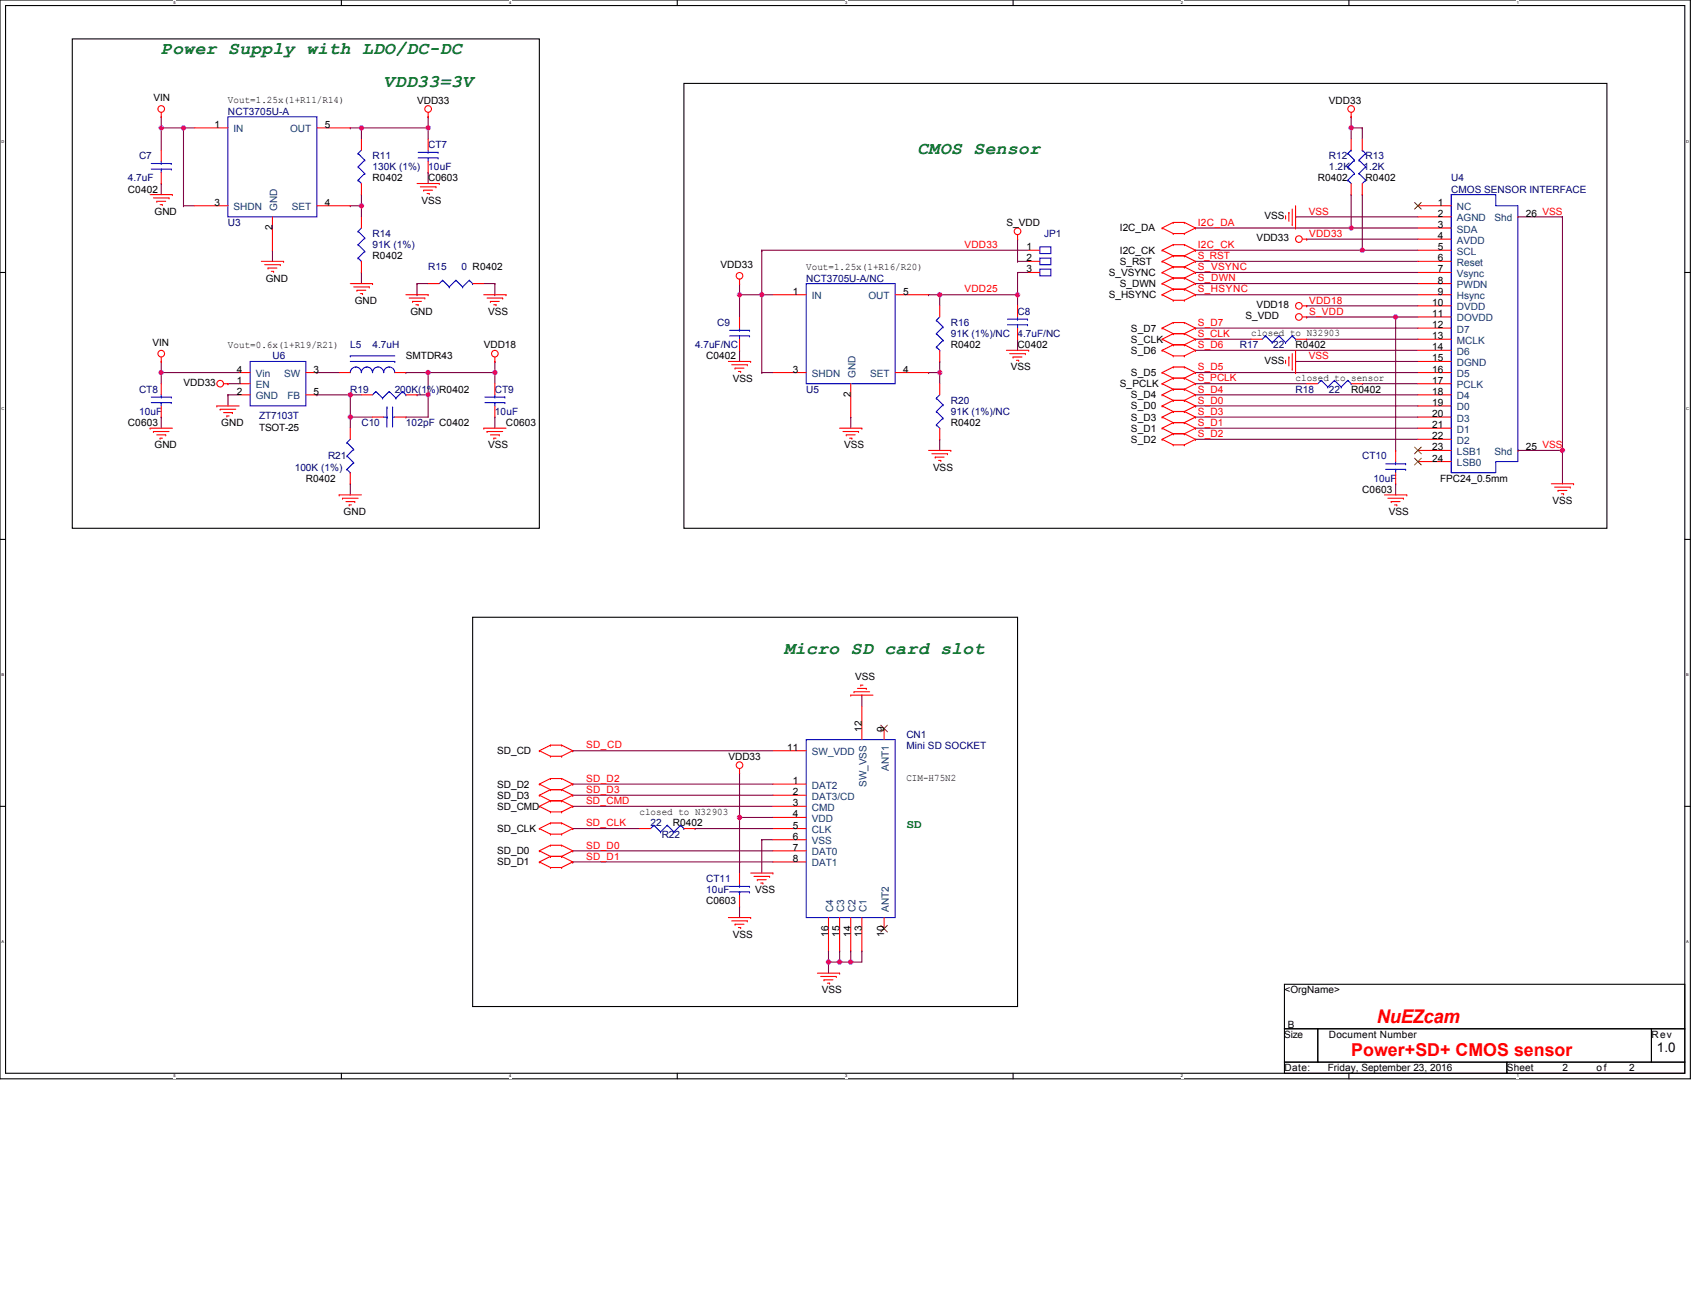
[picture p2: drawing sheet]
<svg xmlns="http://www.w3.org/2000/svg" width="279mm" height="216mm" viewBox="0 0 279 216" stroke-linecap="round" stroke-linejoin="round" font-family="sans-serif">
<path d="M0 0h278v177.4h-278zM.9 .9h276.2v175.6h-276.2z" fill="none" stroke="#000" stroke-width=".18"/>
<g fill="#fff">
<path d="M28.5 .1h.4v.7h-.4z"/>
<path d="M28.5 176.6h.4v.7h-.4z"/>
</g>
<path d="M56.1 0v.9M56.1 176.5v.9" fill="none" stroke="#000" stroke-width=".18"/>
<g fill="#fff">
<path d="M83.8 .1h.3v.7h-.3z"/>
<path d="M83.8 176.6h.3v.7h-.3z"/>
</g>
<path d="M111.4 0v.9M111.4 176.5v.9" fill="none" stroke="#000" stroke-width=".18"/>
<g fill="#fff">
<path d="M139 .1h.3v.7h-.3z"/>
<path d="M139 176.6h.3v.7h-.3z"/>
</g>
<path d="M166.6 0v.9M166.6 176.5v.9" fill="none" stroke="#000" stroke-width=".18"/>
<g fill="#fff">
<path d="M194.2 .1h.4v.7h-.4z"/>
<path d="M194.2 176.6h.4v.7h-.4z"/>
</g>
<path d="M221.8 0v.9M221.8 176.5v.9" fill="none" stroke="#000" stroke-width=".18"/>
<g fill="#fff">
<path d="M249.4 .1h.4v.7h-.4z"/>
<path d="M249.4 176.6h.4v.7h-.4z"/>
<path d="M.2 22.9h.5v.7h-.5z"/>
<path d="M277.3 22.9h.5v.7h-.5z"/>
<path d="M.2 66.8h.5v.7h-.5z"/>
<path d="M277.3 66.8h.5v.7h-.5z"/>
</g>
<path d="M0 44.8h.9M277.1 44.8h.9" fill="none" stroke="#000" stroke-width=".18"/>
<g fill="#fff">
<path d="M.2 110.6h.5v.8h-.5z"/>
<path d="M277.3 110.6h.4v.8h-.4z"/>
</g>
<path d="M0 88.7h.9M277.1 88.7h.9" fill="none" stroke="#000" stroke-width=".18"/>
<g fill="#fff">
<path d="M.2 154.5h.5v.8h-.5z"/>
<path d="M277.3 154.5h.4v.8h-.4z"/>
</g>
<path d="M11.9 6.4h76.8v80.5h-76.8zM112.5 13.7h151.8v73.2h-151.8zM77.7 101.5h89.6v64h-89.6zM0 132.6h.9M277.1 132.6h.9M211.2 161.8h65.9v7.4h-65.9zM211.2 169.2h5.5v5.5h-5.5zM211.2 174.7h36.6v1.8h-36.6zM216.7 169.2h54.9v5.5h-54.9zM247.8 174.7h29.3v1.8h-29.3zM271.6 169.2h5.5v5.5h-5.5z" fill="none" stroke="#000" stroke-width=".18"/>
<g fill="none" stroke="#800040" stroke-width=".18">
<path d="M26.5 19.2h.1M26.5 19.2v5.5M70.4 19.2h.1M70.4 19.2v3.7M222.2 19.2h.1M222.2 19.2v3.7M26.5 30.2h.1M26.5 21h.1M26.5 30.2v1.8M26.5 21h5.5M30.2 21h.1M30.2 33.8h.1"/>
<path d="M30.2 33.8h1.8M30.2 21v12.8M57.6 33.8h.1M57.6 21h.1M57.6 21h12.8M57.6 33.8h1.8M59.4 33.8h.1M59.4 32h.1M59.4 21h.1M59.4 21v1.9M59.4 32v3.7M70.4 28.3h.1"/>
<path d="M70.4 21h.1M70.4 28.3v1.9M167.3 39.3h.1M167.3 39.3v3.7M196.6 37.5h.1M196.6 37.5h36.6M213.1 35.7h.1M213.1 35.7h20.1M214.9 39.3h.1M214.9 39.3h18.3M222.2 37.5h.1M222.2 32h.1"/>
<path d="M222.2 21h.1M222.2 21h1.8M222.2 32v5.5M224 32h.1M224 21h.1M224 21v1.9M224 32v9.1M249.6 35.7h7.3M256.9 35.7h.1M256.9 35.7v43.9M26.5 59.4h.1M26.5 59.4v3.7"/>
<path d="M44.8 41.1h.1M44.8 41.1v1.9M59.4 44.8h.1M59.4 44.8v1.8M68.6 46.6h.1M68.6 48.5h.1M68.6 46.6h1.8M68.6 46.6v1.9M79.6 46.6h1.8M81.4 59.4h.1M81.4 46.6h.1M81.4 48.5h.1"/>
<path d="M81.4 46.6v1.9M81.4 59.4v3.7M121.6 48.5h.1M121.6 46.6h.1M121.6 57.6h.1M121.6 48.5h5.5M121.6 46.6v5.5M121.6 57.6v1.8M125.3 48.5h.1M125.3 41.1h.1M125.3 41.1h43.9M125.3 41.1v20.2"/>
<path d="M152.7 48.5h.1M152.7 48.5h14.6M154.5 59.4h.1M154.5 48.5h.1M154.5 48.5v1.8M154.5 59.4v3.7M167.3 48.5h.1M167.3 55.8h.1M167.3 44.8h.1M167.3 43h.1M167.3 44.8h1.9M167.3 43h1.9"/>
<path d="M167.3 44.8v5.5M167.3 55.8v1.8M196.6 44.8h.1M196.6 48.5h.1M196.6 53.9h.1M196.6 57.6h.1M196.6 46.6h.1M196.6 43h.1M196.6 41.1h.1M196.6 55.8h.1M196.6 44.8h36.6M196.6 48.5h36.6"/>
<path d="M196.6 53.9h36.6M196.6 57.6h36.6M196.6 46.6h36.6M196.6 43h36.6M196.6 41.1h36.6M196.6 55.8h9.1M213.1 59.4h.1M213.1 59.4h20.1M214.9 55.8h.1M214.9 52.1h.1M214.9 50.3h.1M214.9 55.8h18.3"/>
<path d="M214.9 52.1h18.3M214.9 50.3h18.3M224 41.1h.1M229.5 52.1h.1M229.5 52.1v22M26.5 68.6h.1M26.5 61.3h.1M26.5 61.3h12.8M26.5 68.6v1.8M37.5 63.1h.1M37.5 64.9h.1M37.5 64.9h1.8"/>
<path d="M37.5 63.1h1.8M37.5 64.9v1.9M52.1 61.3h.1M52.1 64.9h.1M52.1 64.9h7.3M52.1 61.3h3.7M57.6 64.9h.1M57.6 68.6h.1M57.6 79.6h.1M57.6 68.6h3.7M57.6 64.9v5.5M57.6 79.6v1.8"/>
<path d="M66.8 68.6h.1M66.8 61.3h.1M66.8 61.3h14.6M68.6 64.9h.1M68.6 64.9h1.8M70.4 64.9h.1M70.4 61.3h.1M70.4 61.3v7.3h-3.6M81.4 68.6h.1M81.4 61.3h.1M81.4 68.6v1.8M125.3 61.3h.1"/>
<path d="M125.3 61.3h1.8M139.9 68.6h.1M139.9 68.6v1.8M152.7 61.3h.1M152.7 61.3h1.8M154.5 72.2h.1M154.5 61.3h.1M154.5 72.2v1.9M196.6 72.2h.1M196.6 68.6h.1M196.6 64.9h.1M196.6 61.3h.1"/>
<path d="M196.6 66.8h.1M196.6 70.4h.1M196.6 63.1h.1M196.6 64.9h36.6M196.6 68.6h36.6M196.6 63.1h18.3M196.6 61.3h36.6M196.6 72.2h36.6M196.6 66.8h36.6M196.6 70.4h36.6M224 63.1h.1M224 63.1h9.2"/>
<path d="M229.5 74.1h.1M229.5 79.6h.1M229.5 79.6v1.8M249.6 74.1h7.3M256.9 74.1h.1M141.7 114.3h.1M141.7 114.3v1.8M94.2 123.4h.1M94.2 139.9h.1M94.2 136.2h.1M94.2 128.9h.1M94.2 130.8h.1"/>
<path d="M94.2 132.6h.1M94.2 136.2h11M94.2 123.4h32.9M94.2 139.9h32.9M94.2 128.9h32.9M94.2 130.8h32.9M94.2 132.6h32.9M114.3 136.2h.1M114.3 136.2h12.8M121.6 134.4h.1M121.6 127.1h.1M121.6 127.1v16.5"/>
<path d="M121.6 134.4h5.5M125.3 138.1h.1M125.3 138.1v5.5M125.3 138.1h1.8M94.2 141.7h.1M94.2 141.7h32.9M121.6 149h.1M121.6 149v1.9M136.2 158.2h.1M136.2 156.4h.1M136.2 156.4v3.6M138.1 156.4h.1"/>
<path d="M138.1 158.2h.1M138.1 156.4v1.8M139.9 158.2h.1M139.9 156.4h.1M139.9 156.4v1.8M141.7 156.4h.1M141.7 156.4v1.8h-5.5"/>
</g>
<g fill="none" stroke="#f00" stroke-width=".18">
<path d="M26.5 19.2h.1M26.5 18.5v.7M70.4 19.2h.1M70.4 18.5v.7M222.2 19.2h.1M222.2 18.5v.7M24.7 32h3.6M25.2 32.6h2.6M25.8 33.1h.1M25.8 33.1h1.4M26.3 33.6h.4M26.5 24.7v1.8"/>
<path d="M26.5 28.3v1.9M26.7 33.6h.1M27.8 32.6h.1M28.3 32h.1M32 33.8h5.5M32 21h5.5M44.8 35.7v5.4M52.1 33.8h5.5M52.1 21h5.5M59.4 22.9v1.8M59.4 30.2v1.8M59.4 35.7v1.8"/>
<path d="M68.6 30.2h3.6M69.1 30.7h2.6M69.7 31.3h.1M69.7 31.3h1.4M70.2 31.8h.4M70.4 22.9v1.8M70.4 26.5v1.8M70.6 31.8h.1M71.7 30.7h.1M72.2 30.2h.1M167.3 39.3h.1M167.3 38.6v.7"/>
<path d="M191.1 37.5h.1M191.1 37.5l1.8 .9M192.9 36.6h.1M192.9 38.4h.1M192.9 36.6l-1.8 .9M192.9 36.6h1.9M192.9 38.4h1.9M194.8 36.6h.1M194.8 38.4h.1M194.8 36.6l1.8 .9M196.6 37.5h.1M196.6 37.5l-1.8 .9"/>
<path d="M211.4 35.8h.1M211.4 35.5v.3M212 34.9h.1M212 34.9v1.5M212.5 36.9h.1M212.5 34.4v2.5M213.1 37.5h.1M213.1 33.8v3.7M214.2 39.3h.7M214.9 39.3h.1M222.2 22.9v1.8M222.2 30.2v1.8"/>
<path d="M224 22.9v1.8M224 30.2v1.8M233.2 39.3h5.5M233.2 33.8h5.5M233.2 35.7h5.5M233.2 37.5h5.5M249.6 35.7h.1M26.5 59.4h.1M26.5 58.7v.7M43 43h3.6M43.5 43.5h2.6M44.1 44.1h.1"/>
<path d="M44.1 44.1h1.4M44.6 44.6h.4M45 44.6h.1M46.1 43.5h.1M46.6 43h.1M57.6 46.6h3.7M58.2 47.2h2.5M58.7 47.7h.1M58.7 47.7h1.5M59.3 48.3h.3M59.4 43v1.8M59.6 48.3h.1"/>
<path d="M60.7 47.2h.1M61.3 46.6h.1M66.8 48.5h3.6M67.3 49h2.6M67.8 49.6h.1M67.8 49.6h1.5M68.4 50.1h.4M68.8 50.1h.1M69.9 49h.1M70.4 48.5h.1M70.4 46.6h1.8M77.7 46.6h1.9"/>
<path d="M79.6 48.5h3.6M80.1 49h2.6M80.7 49.6h.1M80.7 49.6h1.4M81.2 50.1h.4M81.4 59.4h.1M81.4 58.7v.7M81.6 50.1h.1M82.7 49h.1M83.2 48.5h.1M119.8 59.4h3.6M120.3 60h2.6"/>
<path d="M121.6 46.6h.1M121.6 45.9v.7M121.6 52.1v1.8M121.6 55.8v1.8M122.9 60h.1M123.4 59.4h.1M127.1 48.5h5.5M147.2 48.5h5.5M154.5 50.3v1.8M154.5 57.6v1.8M165.5 57.6h3.7M166.1 58.2h2.5"/>
<path d="M166.6 58.7h.1M166.6 58.7h1.5M167.2 59.3h.3M167.3 50.3v1.8M167.3 53.9v1.9M167.5 59.3h.1M168.6 58.2h.1M169.2 57.6h.1M169.2 43h1.8M169.2 41.1h1.8M169.2 44.8h1.8M191.1 43h.1"/>
<path d="M191.1 41.1h.1M191.1 44.8h.1M191.1 48.5h.1M191.1 53.9h.1M191.1 55.8h.1M191.1 57.6h.1M191.1 46.6h.1M191.1 43l1.8 .9M191.1 41.1l1.8 1M191.1 44.8l1.8 .9M191.1 48.5l1.8 .9M191.1 53.9l1.8 1"/>
<path d="M191.1 55.8l1.8 .9M191.1 57.6l1.8 .9M191.1 46.6l1.8 .9M192.9 42.1h.1M192.9 43.9h.1M192.9 40.2h.1M192.9 45.7h.1M192.9 47.5h.1M192.9 49.4h.1M192.9 53h.1M192.9 54.9h.1M192.9 56.7h.1"/>
<path d="M192.9 58.5h.1M192.9 42.1l-1.8 .9M192.9 42.1h1.9M192.9 43.9h1.9M192.9 40.2l-1.8 .9M192.9 40.2h1.9M192.9 43.9l-1.8 .9M192.9 45.7h1.9M192.9 47.5l-1.8 1M192.9 47.5h1.9M192.9 49.4h1.9M192.9 53l-1.8 .9"/>
<path d="M192.9 53h1.9M192.9 54.9h1.9M192.9 54.9l-1.8 .9M192.9 56.7h1.9M192.9 56.7l-1.8 .9M192.9 58.5h1.9M192.9 45.7l-1.8 .9M194.8 42.1h.1M194.8 43.9h.1M194.8 40.2h.1M194.8 45.7h.1M194.8 47.5h.1"/>
<path d="M194.8 49.4h.1M194.8 53h.1M194.8 54.9h.1M194.8 56.7h.1M194.8 58.5h.1M194.8 42.1l1.8 .9M194.8 40.2l1.8 .9M194.8 43.9l1.8 .9M194.8 47.5l1.8 1M194.8 53l1.8 .9M194.8 54.9l1.8 .9M194.8 56.7l1.8 .9"/>
<path d="M194.8 45.7l1.8 .9M196.6 43h.1M196.6 41.1h.1M196.6 44.8h.1M196.6 48.5h.1M196.6 53.9h.1M196.6 55.8h.1M196.6 57.6h.1M196.6 46.6h.1M196.6 43l-1.8 .9M196.6 41.1l-1.8 1M196.6 44.8l-1.8 .9"/>
<path d="M196.6 48.5l-1.8 .9M196.6 53.9l-1.8 1M196.6 55.8l-1.8 .9M196.6 57.6l-1.8 .9M196.6 46.6l-1.8 .9M205.7 55.8h1.9M211.4 59.6h.1M211.4 59.3v.3M212 58.7h.1M212 58.7v1.5M212.5 58.2v2.5M213.1 57.6v3.7"/>
<path d="M213.1 55.8h1.8M214.2 50.3h.7M214.2 52.1h.7M214.9 50.3h.1M214.9 52.1h.1M233.2 43h5.5M233.2 46.6h5.5M233.2 50.3h5.5M233.2 59.4h5.5M233.2 52.1h5.5M233.2 48.5h5.5M233.2 57.6h5.5"/>
<path d="M233.2 41.1h5.5M233.2 44.8h5.5M233.2 53.9h5.5M233.2 55.8h5.5M24.7 70.4h.1M24.7 70.4h3.6M25.2 71h.1M25.2 71h2.6M25.8 71.5h1.4M26.3 72.1h.1M26.3 72.1h.4M26.5 63.1v1.8"/>
<path d="M26.5 66.8v1.8M27.2 71.5h.1M35.7 66.8h.1M35.7 66.8h3.6M36.2 67.3h.1M36.2 67.3h2.6M36.8 67.8h1.4M36.8 63.1h.7M37.3 68.4h.1M37.3 68.4h.4M37.5 63.1h.1M38.2 67.8h.1"/>
<path d="M39.3 63.1h1.8M39.3 61.3h1.8M39.3 64.9h1.8M50.3 61.3h1.8M50.3 64.9h1.8M55.8 61.3h1.8M57.6 70.4v1.8M57.6 77.7v1.9M59.4 64.9h1.9M61.3 68.6h1.8M64.9 61.3h1.9M64.9 68.6h1.9"/>
<path d="M66.8 64.9h1.8M79.6 70.4h.1M79.6 70.4h3.6M80.1 71h.1M80.1 71h2.6M80.7 71.5h1.4M81.2 72.1h.1M81.2 72.1h.4M81.4 63.1v1.8M81.4 66.8v1.8M82.1 71.5h.1M120.9 60.5h.1"/>
<path d="M120.9 60.5h1.4M121.4 61.1h.4M121.8 61.1h.1M127.1 61.3h5.5M138.1 70.4h3.6M138.6 71h2.6M139.2 71.5h.1M139.2 71.5h1.4M139.7 72.1h.4M139.9 63.1v5.5M140.1 72.1h.1M141.2 71h.1"/>
<path d="M141.7 70.4h.1M147.2 61.3h5.5M152.7 74.1h3.7M153.3 74.6h2.5M153.8 75.2h.1M153.8 75.2h1.5M154.3 75.7h.4M154.5 63.1v1.8M154.5 70.4v1.8M154.7 75.7h.1M155.8 74.6h.1M156.4 74.1h.1"/>
<path d="M191.1 63.1h.1M191.1 61.3h.1M191.1 64.9h.1M191.1 66.8h.1M191.1 68.6h.1M191.1 70.4h.1M191.1 72.2h.1M191.1 63.1l1.8 .9M191.1 61.3l1.8 .9M191.1 64.9l1.8 .9M191.1 66.8l1.8 .9M191.1 68.6l1.8 .9"/>
<path d="M191.1 70.4l1.8 .9M191.1 72.2l1.8 1M192.9 62.2h.1M192.9 64h.1M192.9 60.4h.1M192.9 65.8h.1M192.9 67.7h.1M192.9 69.5h.1M192.9 71.3h.1M192.9 73.2h.1M192.9 62.2l-1.8 .9M192.9 62.2h1.9"/>
<path d="M192.9 64h1.9M192.9 60.4l-1.8 .9M192.9 60.4h1.9M192.9 64l-1.8 .9M192.9 65.8h1.9M192.9 65.8l-1.8 1M192.9 67.7h1.9M192.9 67.7l-1.8 .9M192.9 69.5h1.9M192.9 69.5l-1.8 .9M192.9 71.3h1.9M192.9 71.3l-1.8 .9"/>
<path d="M192.9 73.2h1.9M194.8 62.2h.1M194.8 64h.1M194.8 60.4h.1M194.8 65.8h.1M194.8 67.7h.1M194.8 69.5h.1M194.8 71.3h.1M194.8 73.2h.1M194.8 62.2l1.8 .9M194.8 60.4l1.8 .9M194.8 64l1.8 .9"/>
<path d="M194.8 65.8l1.8 1M194.8 67.7l1.8 .9M194.8 69.5l1.8 .9M194.8 71.3l1.8 .9M196.6 63.1h.1M196.6 61.3h.1M196.6 64.9h.1M196.6 66.8h.1M196.6 68.6h.1M196.6 70.4h.1M196.6 72.2h.1M196.6 63.1l-1.8 .9"/>
<path d="M196.6 61.3l-1.8 .9M196.6 64.9l-1.8 .9M196.6 66.8l-1.8 .9M196.6 68.6l-1.8 .9M196.6 70.4l-1.8 .9M196.6 72.2l-1.8 1M212.5 60.7h.1M213.1 61.3h.1M214.9 63.1h1.8M222.2 63.1h1.8M229.5 74.1v1.8M229.5 77.7v1.9"/>
<path d="M233.2 70.4h5.5M233.2 66.8h5.5M233.2 63.1h5.5M233.2 74.1h5.5M233.2 61.3h5.5M233.2 64.9h5.5M233.2 68.6h5.5M233.2 72.2h5.5M233.2 75.9h5.5M249.6 74.1h.1M255.1 79.6h3.7M258.8 79.6h.1"/>
<path d="M55.8 81.4h.1M55.8 81.4h3.6M56.3 81.9h.1M56.3 81.9h2.6M56.9 82.5h1.4M57.4 83h.1M57.4 83h.4M58.3 82.5h.1M227.7 81.4h3.6M228.2 81.9h2.6M228.8 82.5h.1M228.8 82.5h1.4"/>
<path d="M229.3 83h.4M229.7 83h.1M230.8 81.9h.1M231.3 81.4h.1M255.7 80.1h2.5M256.2 80.7h.1M256.2 80.7h1.5M256.8 81.2h.3M257.1 81.2h.1M258.2 80.1h.1M139.9 114.3h.1M139.9 114.3h3.7"/>
<path d="M140.4 113.8h.1M140.4 113.8h2.6M141 113.2h1.5M141.5 112.7h.1M141.5 112.7h.4M141.7 116.1v5.5M142.5 113.2h.1M145.4 119.8v1.8M88.7 123.4h.1M88.7 128.9h.1M88.7 130.8h.1M88.7 132.6h.1"/>
<path d="M88.7 136.2h.1M88.7 139.9h.1M88.7 123.4l1.8 1M88.7 128.9l1.8 .9M88.7 130.8l1.8 .9M88.7 132.6l1.8 .9M88.7 136.2l1.8 1M88.7 139.9l1.8 .9M90.5 122.5h.1M90.5 124.4h.1M90.5 128h.1M90.5 129.8h.1"/>
<path d="M90.5 131.7h.1M90.5 133.5h.1M90.5 135.3h.1M90.5 137.2h.1M90.5 139h.1M90.5 122.5l-1.8 .9M90.5 122.5h1.9M90.5 124.4h1.9M90.5 128l-1.8 .9M90.5 128h1.9M90.5 129.8h1.9M90.5 129.8l-1.8 1"/>
<path d="M90.5 131.7h1.9M90.5 131.7l-1.8 .9M90.5 133.5h1.9M90.5 135.3l-1.8 .9M90.5 135.3h1.9M90.5 137.2h1.9M90.5 139l-1.8 .9M90.5 139h1.9M92.4 122.5h.1M92.4 124.4h.1M92.4 128h.1M92.4 129.8h.1"/>
<path d="M92.4 131.7h.1M92.4 133.5h.1M92.4 135.3h.1M92.4 137.2h.1M92.4 139h.1M92.4 122.5l1.8 .9M92.4 128l1.8 .9M92.4 129.8l1.8 1M92.4 131.7l1.8 .9M92.4 135.3l1.8 .9M92.4 139l1.8 .9M94.2 123.4h.1"/>
<path d="M94.2 128.9h.1M94.2 130.8h.1M94.2 132.6h.1M94.2 136.2h.1M94.2 139.9h.1M94.2 123.4l-1.8 1M94.2 128.9l-1.8 .9M94.2 130.8l-1.8 .9M94.2 132.6l-1.8 .9M94.2 136.2l-1.8 1M94.2 139.9l-1.8 .9M105.2 136.2h1.8"/>
<path d="M112.5 136.2h1.8M121.6 127.1h.1M121.6 126.4v.7M127.1 136.2h5.5M127.1 139.9h5.5M127.1 138.1h5.5M127.1 134.4h5.5M127.1 132.6h5.5M127.1 130.8h5.5M127.1 128.9h5.5M127.1 123.4h5.5M88.7 141.7h.1"/>
<path d="M88.7 141.7l1.8 .9M90.5 140.8h.1M90.5 142.6h.1M90.5 140.8h1.9M90.5 140.8l-1.8 .9M90.5 142.6h1.9M92.4 140.8h.1M92.4 142.6h.1M92.4 140.8l1.8 .9M94.2 141.7h.1M94.2 141.7l-1.8 .9M119.8 150.9h3.6"/>
<path d="M120.3 151.4h2.6M120.9 152h.1M120.9 152h1.4M121.4 152.5h.4M121.6 143.6v1.8M121.6 147.2v1.8M121.8 152.5h.1M122.9 151.4h.1M123.4 150.9h.1M123.4 143.6h3.7M124 144.1h2.6M124.5 144.7h.1"/>
<path d="M124.5 144.7h1.5M125.1 145.2h.4M125.5 145.2h.1M126.6 144.1h.1M127.1 143.6h.1M127.1 141.7h5.5M136.2 150.9v5.5M138.1 150.9v5.5M139.9 150.9v5.5M141.7 150.9v5.5M145.4 150.9v1.8M134.4 160h3.7"/>
<path d="M135 160.6h2.5M135.5 161.1h.1M135.5 161.1h1.5M136.1 161.7h.3M136.4 161.7h.1M137.5 160.6h.1M138.1 160h.1"/>
<circle cx="26.5" cy="17.9" r=".55"/>
<circle cx="70.4" cy="17.9" r=".55"/>
<circle cx="222.2" cy="17.9" r=".55"/>
<circle cx="167.3" cy="38" r=".55"/>
<circle cx="213.6" cy="39.3" r=".54"/>
<circle cx="26.5" cy="58.2" r=".55"/>
<circle cx="81.4" cy="58.2" r=".55"/>
<circle cx="121.6" cy="45.4" r=".55"/>
<circle cx="213.6" cy="52.1" r=".54"/>
<circle cx="213.6" cy="50.3" r=".54"/>
<circle cx="36.2" cy="63.1" r=".54"/>
<circle cx="121.6" cy="125.8" r=".55"/>
</g>
<g fill="none" stroke="#00f" stroke-width=".18">
<path d="M37.5 19.2h14.6v16.5h-14.6zM24.9 27.8h3.3M24.9 26.9h3.3M26.5 26.9h.1M26.5 27.8h.1M26.5 26.5v.4M26.5 27.8v.5M28.2 27.8h.1M28.2 26.9h.1M58.9 38h.1M58.9 25.2h.1M58.9 27.4h.1"/>
<path d="M58.9 29.6h.1M58.9 38l1.1 1.1M58.9 25.2l1.1 1.1M58.9 27.4l1.1 1.1M58.9 29.6l.5 .6M59.4 30.2h.1M59.4 37.5l-.5 .5M59.4 24.7l-.5 .5M60 39.1h.1M60 26.3h.1M60 28.5h.1M60 39.1l-1.1 1.1"/>
<path d="M60 26.3l-1.1 1.1M60 28.5l-1.1 1.1M68.8 26h3.3M68.8 25.1h3.3M70.4 25.1h.1M70.4 26h.1M70.4 24.7v.4M70.4 26v.5M72.1 26h.1M72.1 25.1h.1M221.7 29.6h.1M221.7 27.4h.1"/>
<path d="M221.7 25.2h.1M221.7 29.6l.5 .6M221.7 27.4l1 1.1M221.7 25.2l1 1.1M222.2 24.7h.1M222.2 24.7l-.5 .5M222.7 28.5h.1M222.7 26.3h.1M222.7 28.5l-1 1.1M222.7 26.3l-1 1.1M223.5 28.5h.1M223.5 26.3h.1"/>
<path d="M223.5 28.5l1.1 1.1M223.5 26.3l1.1 1.1M224 24.7h.1M224 24.7l.6 .5M224.6 29.6h.1M224.6 27.4h.1M224.6 25.2h.1M224.6 29.6l-.6 .6M224.6 27.4l-1.1 1.1M224.6 25.2l-1.1 1.1M238.7 32h7.3v1.8h3.6v42.1h-3.6v1.8h-7.3zM238.7 32v45.7"/>
<path d="M41.1 59.4h9.2v7.4h-9.2zM57.6 58.5h.1M57.6 59.4h7.3M57.6 58.5h7.3M58.9 40.2h.1M58.9 42.4h.1M58.9 40.2l1.1 1.1M58.9 42.4l.5 .6M59.4 43h.1M60 41.3h.1M60 41.3l-1.1 1.1M64.9 59.4h.1"/>
<path d="M72.8 46.1h.1M72.8 46.1l-.6 .5M72.8 46.1l1.1 1.1M73.9 47.2h.1M75 46.1h.1M75 46.1l-1.1 1.1M75 46.1l1.1 1.1M76.1 47.2h.1M77.2 46.1h.1M77.2 46.1l-1.1 1.1M77.2 46.1l.5 .5M77.7 46.6h.1"/>
<path d="M120 55.2h3.3M120 54.3h3.3M121.6 54.3h.1M121.6 55.2h.1M121.6 53.9v.4M121.6 55.2v.6M123.3 55.2h.1M123.3 54.3h.1M132.6 46.6h14.6v16.5h-14.6zM154 52.7h.1M154 54.9h.1M154 57.1h.1"/>
<path d="M154 52.7l1.1 1.1M154 54.9l1.1 1.1M154 57.1l.5 .5M154.5 57.6h.1M154.5 52.1l-.5 .6M155.1 53.8h.1M155.1 56h.1M155.1 53.8l-1.1 1.1M155.1 56l-1.1 1.1M165.7 53.4h3.3M165.7 52.5h3.3M167.3 52.5h.1"/>
<path d="M167.3 53.4h.1M167.3 52.1v.4M167.3 53.4v.5M169 53.4h.1M169 52.5h.1M171 42.4h1.8v1.1h-1.8zM171 44.3h1.8v1.1h-1.8zM171 40.6h1.8v1.1h-1.8zM208.1 55.2h.1M208.1 55.2l-.5 .6M208.1 55.2l1.1 1.1M209.2 56.3h.1"/>
<path d="M210.3 55.2h.1M210.3 55.2l-1.1 1.1M210.3 55.2l1.1 1.1M211.4 56.3h.1M212.5 55.2h.1M212.5 55.2l-1.1 1.1M212.5 55.2l.6 .6M213.1 55.8h.1M24.9 66.2h3.3M24.9 65.3h3.3M26.5 65.3h.1M26.5 66.2h.1"/>
<path d="M26.5 64.9v.4M26.5 66.2v.6M28.2 66.2h.1M28.2 65.3h.1M57.1 72.8h.1M57.1 75h.1M57.1 77.2h.1M57.1 72.8l1.1 1.1M57.1 75l1.1 1.1M57.1 77.2l.5 .5M57.6 77.7h.1M57.6 61.3a.91 .91 0 0 1 .9-.9 .91 .91 0 0 1 .9 .9 .91 .91 0 0 1 1-.9 .91 .91 0 0 1 .9 .9 .91 .91 0 0 1 .9-.9 .91 .91 0 0 1 .9 .9 .91 .91 0 0 1 .9-.9 .91 .91 0 0 1 .9 .9"/>
<path d="M57.6 72.2l-.5 .6M58.2 73.9h.1M58.2 76.1h.1M58.2 73.9l-1.1 1.1M58.2 76.1l-1.1 1.1M61.8 64.4h.1M61.8 64.4l-.5 .5M61.8 64.4l1.1 1.1M62.9 65.5h.1M63.1 68.6h.5M63.6 66.9h.1M63.6 68.6h.1"/>
<path d="M63.6 66.9v3.3M64 64.4h.1M64 64.4l-1.1 1.1M64 64.4l1.1 1.1M64.6 68.6h.1M64.6 66.9h.1M64.6 68.6h.3M64.6 66.9v3.3M65.1 65.5h.1M66.2 64.4h.1M66.2 64.4l-1.1 1.1M66.2 64.4l.6 .5"/>
<path d="M66.8 64.9h.1M79.7 66.2h3.3M79.7 65.3h3.3M81.4 65.3h.1M81.4 66.2h.1M81.4 64.9v.4M81.4 66.2v.6M83 66.2h.1M83 65.3h.1M154 65.5h.1M154 67.7h.1M154 69.9h.1"/>
<path d="M154 65.5l1.1 1.1M154 67.7l1.1 1.1M154 69.9l.5 .5M154.5 70.4h.1M154.5 64.9l-.5 .6M155.1 66.6h.1M155.1 68.8h.1M155.1 66.6l-1.1 1.1M155.1 68.8l-1.1 1.1M217.3 62.5h.1M217.3 62.5l-.6 .6M217.3 62.5l1.1 1.1"/>
<path d="M218.4 63.6h.1M219.5 62.5h.1M219.5 62.5l-1.1 1.1M219.5 62.5l1.1 1.1M220.6 63.6h.1M221.7 62.5h.1M221.7 62.5l-1.1 1.1M221.7 62.5l.5 .6M222.2 63.1h.1M227.9 77.2h3.3M227.9 76.3h3.3M229.5 76.3h.1"/>
<path d="M229.5 77.2h.1M229.5 75.9v.4M229.5 77.2v.5M231.2 77.2h.1M231.2 76.3h.1M107.5 135.7h.1M107.5 135.7l-.5 .5M107.5 135.7l1.1 1.1M108.6 136.8h.1M109.7 135.7h.1M109.7 135.7l-1.1 1.1M109.7 135.7l1.1 1.1"/>
<path d="M110.8 136.8h.1M111.9 135.7h.1M111.9 135.7l-1.1 1.1M111.9 135.7l.6 .5M112.5 136.2h.1M132.6 121.6h14.6v29.3h-14.6zM120 146.7h3.3M120 145.8h3.3M121.6 145.8h.1M121.6 146.7h.1M121.6 145.4v.4M121.6 146.7v.5"/>
<path d="M123.3 146.7h.1M123.3 145.8h.1"/>
</g>
<path d="M232.6 33.3l1.1 1.1M233.7 33.3l-1.1 1.1M232.6 73.5l1.1 1.1M232.6 75.3l1.1 1.1M233.7 73.5l-1.1 1.1M233.7 75.3l-1.1 1.1M144.8 119.2l1.1 1.1M145.9 119.2l-1.1 1.1M144.8 152.2l1.1 1.1M145.9 152.2l-1.1 1.1" fill="none" stroke="#804000" stroke-width=".16"/>
<circle cx="57.6" cy="68.6" r=".37" fill="#f0f"/>
<circle cx="57.6" cy="68.6" r=".37" fill="none" stroke="#f0f" stroke-width=".18"/>
<circle cx="57.6" cy="64.9" r=".37" fill="#f0f"/>
<circle cx="57.6" cy="64.9" r=".37" fill="none" stroke="#f0f" stroke-width=".18"/>
<circle cx="222.2" cy="37.5" r=".37" fill="#f0f"/>
<circle cx="222.2" cy="37.5" r=".37" fill="none" stroke="#f0f" stroke-width=".18"/>
<circle cx="30.2" cy="21" r=".37" fill="#f0f"/>
<circle cx="30.2" cy="21" r=".37" fill="none" stroke="#f0f" stroke-width=".18"/>
<circle cx="59.4" cy="33.8" r=".37" fill="#f0f"/>
<circle cx="59.4" cy="33.8" r=".37" fill="none" stroke="#f0f" stroke-width=".18"/>
<circle cx="70.4" cy="21" r=".37" fill="#f0f"/>
<circle cx="70.4" cy="21" r=".37" fill="none" stroke="#f0f" stroke-width=".18"/>
<circle cx="59.4" cy="21" r=".37" fill="#f0f"/>
<circle cx="59.4" cy="21" r=".37" fill="none" stroke="#f0f" stroke-width=".18"/>
<circle cx="121.6" cy="134.4" r=".37" fill="#f0f"/>
<circle cx="121.6" cy="134.4" r=".37" fill="none" stroke="#f0f" stroke-width=".18"/>
<circle cx="224" cy="41.1" r=".37" fill="#f0f"/>
<circle cx="224" cy="41.1" r=".37" fill="none" stroke="#f0f" stroke-width=".18"/>
<circle cx="222.2" cy="21" r=".37" fill="#f0f"/>
<circle cx="222.2" cy="21" r=".37" fill="none" stroke="#f0f" stroke-width=".18"/>
<circle cx="121.6" cy="48.5" r=".37" fill="#f0f"/>
<circle cx="121.6" cy="48.5" r=".37" fill="none" stroke="#f0f" stroke-width=".18"/>
<circle cx="154.5" cy="48.5" r=".37" fill="#f0f"/>
<circle cx="154.5" cy="48.5" r=".37" fill="none" stroke="#f0f" stroke-width=".18"/>
<circle cx="125.3" cy="48.5" r=".37" fill="#f0f"/>
<circle cx="125.3" cy="48.5" r=".37" fill="none" stroke="#f0f" stroke-width=".18"/>
<circle cx="154.5" cy="61.3" r=".37" fill="#f0f"/>
<circle cx="154.5" cy="61.3" r=".37" fill="none" stroke="#f0f" stroke-width=".18"/>
<circle cx="26.5" cy="21" r=".37" fill="#f0f"/>
<circle cx="26.5" cy="21" r=".37" fill="none" stroke="#f0f" stroke-width=".18"/>
<circle cx="26.5" cy="61.3" r=".37" fill="#f0f"/>
<circle cx="26.5" cy="61.3" r=".37" fill="none" stroke="#f0f" stroke-width=".18"/>
<circle cx="256.9" cy="74.1" r=".37" fill="#f0f"/>
<circle cx="256.9" cy="74.1" r=".37" fill="none" stroke="#f0f" stroke-width=".18"/>
<circle cx="138.1" cy="158.2" r=".37" fill="#f0f"/>
<circle cx="138.1" cy="158.2" r=".37" fill="none" stroke="#f0f" stroke-width=".18"/>
<circle cx="136.2" cy="158.2" r=".37" fill="#f0f"/>
<circle cx="136.2" cy="158.2" r=".37" fill="none" stroke="#f0f" stroke-width=".18"/>
<circle cx="139.9" cy="158.2" r=".37" fill="#f0f"/>
<circle cx="139.9" cy="158.2" r=".37" fill="none" stroke="#f0f" stroke-width=".18"/>
<circle cx="229.5" cy="52.1" r=".37" fill="#f0f"/>
<circle cx="229.5" cy="52.1" r=".37" fill="none" stroke="#f0f" stroke-width=".18"/>
<circle cx="167.3" cy="48.5" r=".37" fill="#f0f"/>
<circle cx="167.3" cy="48.5" r=".37" fill="none" stroke="#f0f" stroke-width=".18"/>
<circle cx="70.4" cy="64.9" r=".37" fill="#f0f"/>
<circle cx="70.4" cy="64.9" r=".37" fill="none" stroke="#f0f" stroke-width=".18"/>
<circle cx="70.4" cy="61.3" r=".37" fill="#f0f"/>
<circle cx="70.4" cy="61.3" r=".37" fill="none" stroke="#f0f" stroke-width=".18"/>
<circle cx="81.4" cy="61.3" r=".37" fill="#f0f"/>
<circle cx="81.4" cy="61.3" r=".37" fill="none" stroke="#f0f" stroke-width=".18"/>
<text font-size="3.1" fill="#f00" x="226.4" y="168.1">NuEZcam</text>
<g font-size="2.9" fill="#008000">
<text x="26.5" y="8.8">Power Supply with LDO/DC-DC</text>
<text x="63.1" y="14.3">VDD33=3V</text>
<text x="150.9" y="25.3">CMOS Sensor</text>
<text x="128.9" y="107.6">Micro SD card slot</text>
</g>
<text font-size="2.9" fill="#f00" x="222.2" y="173.6">Power+SD+ CMOS sensor</text>
<text font-size="2.2" x="272.5" y="173">1.0</text>
<text font-size="2" fill="#008000" x="149" y="136.1">SD</text>
<g font-size="1.6">
<text x="25.2" y="16.7">VIN</text>
<text x="37.5" y="16.9">Vout=1.25x(1+R11/R14)</text>
<text x="68.6" y="17">VDD33</text>
<text x="218.5" y="17">VDD33</text>
<text x="35.3" y="21">1</text>
<text x="53.4" y="21">5</text>
<text x="61.3" y="29.8">R0402</text>
<text x="70.4" y="29.8">C0603</text>
<text x="216.7" y="29.8">R0402</text>
<text x="224.6" y="29.8">R0402</text>
<text x="21" y="31.7">C0402</text>
<text x="25.4" y="35.3">GND</text>
<text x="35.3" y="33.8">3</text>
<text x="53.4" y="33.8">4</text>
<text x="69.3" y="33.5">VSS</text>
<text x="236.5" y="33.8">1</text>
<text x="236.5" y="35.7">2</text>
<text x="250.9" y="35.7">26 VSS</text>
<text x="44.8" y="37.9" transform="rotate(-90 44.8 37.9)">2</text>
<text x="165.5" y="37.1">S_VDD</text>
<text x="168.8" y="41.1">1</text>
<text x="184.2" y="38.1">I2C_DA</text>
<text x="184.2" y="41.7">I2C_CK</text>
<text x="206.7" y="39.7">VDD33</text>
<text x="207.9" y="36">VSS</text>
<text x="236.5" y="37.5">3</text>
<text x="236.5" y="39.3">4</text>
<text x="236.5" y="41.1">5</text>
<text x="43.7" y="46.3">GND</text>
<text x="61.3" y="42.6">R0402</text>
<text x="118.5" y="44.1">VDD33</text>
<text x="132.6" y="44.3">Vout=1.25x(1+R16/R20)</text>
<text x="168.8" y="43">2</text>
<text x="168.8" y="44.8">3</text>
<text x="182.3" y="45.4">S_VSYNC</text>
<text x="184.2" y="43.5">S_RST</text>
<text x="184.2" y="47.2">S_DWN</text>
<text x="236.5" y="43">6</text>
<text x="236.5" y="44.8">7</text>
<text x="236.5" y="46.6">8</text>
<text x="58.3" y="49.9">GND</text>
<text x="67.5" y="51.8">GND</text>
<text x="80.3" y="51.8">VSS</text>
<text x="130.4" y="48.5">1</text>
<text x="148.5" y="48.5">5</text>
<text x="182.3" y="49">S_HSYNC</text>
<text x="204.8" y="52.5">S_VDD</text>
<text x="206.7" y="50.7">VDD18</text>
<text x="235.5" y="50.3">10</text>
<text x="235.5" y="52.1">11</text>
<text x="235.5" y="53.9">12</text>
<text x="236.5" y="48.5">9</text>
<text x="25.1" y="56.9">VIN</text>
<text x="37.5" y="57.2">Vout=0.6x(1+R19/R21)</text>
<text x="66.8" y="59.1">SMTDR43</text>
<text x="79.6" y="57.3">VDD18</text>
<text x="116.1" y="59.1">C0402</text>
<text x="156.4" y="57.3">R0402</text>
<text x="167.3" y="57.3">C0402</text>
<text x="186" y="54.5">S_D7</text>
<text x="186" y="56.3">S_CLK</text>
<text x="186" y="58.2">S_D6</text>
<text x="205.7" y="55.3">closed to N32903</text>
<text x="207.9" y="59.8">VSS</text>
<text x="213.1" y="57.3">R0402</text>
<text x="235.5" y="55.8">13</text>
<text x="235.5" y="57.6">14</text>
<text x="235.5" y="59.4">15</text>
<text x="30.2" y="63.5">VDD33</text>
<text x="38.9" y="63.1">1</text>
<text x="38.9" y="64.9">2</text>
<text x="38.9" y="61.3">4</text>
<text x="51.6" y="61.3">3</text>
<text x="51.6" y="64.9">5</text>
<text x="120.5" y="62.8">VSS</text>
<text x="130.4" y="61.3">3</text>
<text x="139.9" y="65.3" transform="rotate(-90 139.9 65.3)">2</text>
<text x="148.5" y="61.3">4</text>
<text x="166.2" y="60.9">VSS</text>
<text x="184.2" y="63.7">S_PCLK</text>
<text x="186" y="61.8">S_D5</text>
<text x="186" y="65.5">S_D4</text>
<text x="213.1" y="62.6">closed to sensor</text>
<text x="222.2" y="64.6">R0402</text>
<text x="235.5" y="61.3">16</text>
<text x="235.5" y="63.1">17</text>
<text x="235.5" y="64.9">18</text>
<text x="21" y="70.1">C0603</text>
<text x="36.4" y="70.1">GND</text>
<text x="42.6" y="70.8">TSOT-25</text>
<text x="83.2" y="70.1">C0603</text>
<text x="156.4" y="70.1">R0402</text>
<text x="186" y="67.3">S_D0</text>
<text x="186" y="69.2">S_D3</text>
<text x="186" y="71">S_D1</text>
<text x="235.5" y="66.7">19</text>
<text x="235.5" y="68.6">20</text>
<text x="235.5" y="70.4">21</text>
<text x="25.4" y="73.7">GND</text>
<text x="80.3" y="73.7">VSS</text>
<text x="138.8" y="73.7">VSS</text>
<text x="153.4" y="77.4">VSS</text>
<text x="186" y="72.8">S_D2</text>
<text x="235.5" y="72.2">22</text>
<text x="235.5" y="74.1">23</text>
<text x="235.5" y="75.9">24</text>
<text x="250.9" y="74.1">25 VSS</text>
<text x="50.3" y="79.2">R0402</text>
<text x="224" y="81">C0603</text>
<text x="236.8" y="79.2">FPC24_0.5mm</text>
<text x="255.3" y="82.9">VSS</text>
<text x="56.5" y="84.7">GND</text>
<text x="228.4" y="84.7">VSS</text>
<text x="140.6" y="111.8">VSS</text>
<text x="81.7" y="124">SD_CD</text>
<text x="119.8" y="124.9">VDD33</text>
<text x="129.5" y="123.4">11</text>
<text x="141.7" y="120.3" transform="rotate(-90 141.7 120.3)">12</text>
<text x="145.4" y="120.3" transform="rotate(-90 145.4 120.3)">9</text>
<text x="81.7" y="129.5">SD_D2</text>
<text x="81.7" y="131.3">SD_D3</text>
<text x="130.4" y="130.8">2</text>
<text x="130.4" y="128.9">1</text>
<text x="149" y="128.5">CIM-H75N2</text>
<text x="81.7" y="133.2">SD_CMD</text>
<text x="81.7" y="136.8">SD_CLK</text>
<text x="105.2" y="134">closed to N32903</text>
<text x="110.6" y="135.9">R0402</text>
<text x="130.4" y="136.2">5</text>
<text x="130.4" y="134.4">4</text>
<text x="130.4" y="132.6">3</text>
<text x="81.7" y="140.5">SD_D0</text>
<text x="81.7" y="142.3">SD_D1</text>
<text x="130.4" y="141.7">8</text>
<text x="130.4" y="139.9">7</text>
<text x="130.4" y="138.1">6</text>
<text x="116.1" y="148.7">C0603</text>
<text x="124.2" y="146.9">VSS</text>
<text x="120.5" y="154.2">VSS</text>
<text x="136.2" y="154" transform="rotate(-90 136.2 154)">16</text>
<text x="138.1" y="154" transform="rotate(-90 138.1 154)">15</text>
<text x="139.9" y="154" transform="rotate(-90 139.9 154)">14</text>
<text x="141.7" y="154" transform="rotate(-90 141.7 154)">13</text>
<text x="145.4" y="154" transform="rotate(-90 145.4 154)">10</text>
<text x="135.1" y="163.3">VSS</text>
<text x="211.2" y="163.3">&lt;OrgName&gt;</text>
<text x="211.2" y="170.7">Size</text>
<text x="211.8" y="169">B</text>
<text x="218.5" y="170.7">Document Number</text>
<text x="271.6" y="170.7">Rev</text>
<text x="211.3" y="176.1">Date:</text>
<text x="218.4" y="176.1">Friday, September 23, 2016</text>
<text x="247.8" y="176.1">Sheet</text>
<text x="256.9" y="176.1">2</text>
<text x="262.6" y="176.1">of</text>
<text x="267.9" y="176.1">2</text>
</g>
<g font-size="1.6" fill="#000080">
<text x="37.5" y="18.9">NCT3705U-A</text>
<text x="21" y="29.8">4.7uF</text>
<text x="22.9" y="26.2">C7</text>
<text x="61.3" y="26.2">R11</text>
<text x="61.3" y="28">130K (1%)</text>
<text x="70.4" y="24.3">CT7</text>
<text x="70.4" y="28">10uF</text>
<text x="218.5" y="26.2">R12</text>
<text x="218.5" y="28">1.2K</text>
<text x="224.2" y="28">1.2K</text>
<text x="224.6" y="26.2">R13</text>
<text x="238.7" y="29.8">U4</text>
<text x="238.7" y="31.7">CMOS SENSOR INTERFACE</text>
<text x="37.5" y="37.1">U3</text>
<text x="61.3" y="39">R14</text>
<text x="61.3" y="40.8">91K (1%)</text>
<text x="171.7" y="39">JP1</text>
<text x="70.4" y="44.5">R15</text>
<text x="75.9" y="44.5">0 R0402</text>
<text x="132.6" y="46.3">NCT3705U-A/NC</text>
<text x="118" y="53.6">C9</text>
<text x="156.4" y="53.6">R16</text>
<text x="167.3" y="51.8">C8</text>
<text x="44.8" y="59.1">U6</text>
<text x="57.6" y="57.3">L5</text>
<text x="61.3" y="57.3">4.7uH</text>
<text x="114.3" y="57.3">4.7uF/NC</text>
<text x="156.4" y="55.4">91K (1%)/NC</text>
<text x="167.3" y="55.4">4.7uF/NC</text>
<text x="203.9" y="57.3">R17</text>
<text x="209.4" y="57.3">22</text>
<text x="22.9" y="64.6">CT8</text>
<text x="57.6" y="64.6">R19</text>
<text x="64.9" y="64.6">200K(1%)R0402</text>
<text x="81.4" y="64.6">CT9</text>
<text x="132.6" y="64.6">U5</text>
<text x="213.1" y="64.6">R18</text>
<text x="218.5" y="64.6">22</text>
<text x="22.9" y="68.2">10uF</text>
<text x="42.6" y="69">ZT7103T</text>
<text x="59.4" y="70.1">C10</text>
<text x="66.8" y="70.1">102pF C0402</text>
<text x="81.4" y="68.2">10uF</text>
<text x="156.4" y="66.4">R20</text>
<text x="156.4" y="68.2">91K (1%)/NC</text>
<text x="48.5" y="77.4">100K (1%)</text>
<text x="53.9" y="75.6">R21</text>
<text x="224" y="75.6">CT10</text>
<text x="225.9" y="79.2">10uF</text>
<text x="149" y="121.3">CN1</text>
<text x="149" y="123.1">Mini SD SOCKET</text>
<text x="107" y="135.9">22</text>
<text x="108.8" y="137.7">R22</text>
<text x="116.1" y="145">CT11</text>
<text x="116.1" y="146.9">10uF</text>
</g>
<g font-size="1.6" fill="#004080">
<text x="38.4" y="21.8">IN</text>
<text x="47.7" y="21.8">OUT</text>
<text x="38.4" y="34.6">SHDN</text>
<text x="45.6" y="34.7" transform="rotate(-90 45.6 34.7)">GND</text>
<text x="48" y="34.6">SET</text>
<text x="239.6" y="34.6">NC</text>
<text x="239.6" y="36.4">AGND</text>
<text x="239.6" y="38.2">SDA</text>
<text x="239.6" y="40.1">AVDD</text>
<text x="239.6" y="41.9">SCL</text>
<text x="245.8" y="36.4">Shd</text>
<text x="239.6" y="43.7">Reset</text>
<text x="239.6" y="45.5">Vsync</text>
<text x="239.6" y="47.4">PWDN</text>
<text x="133.5" y="49.2">IN</text>
<text x="142.8" y="49.2">OUT</text>
<text x="239.6" y="49.2">Hsync</text>
<text x="239.6" y="51">DVDD</text>
<text x="239.6" y="52.9">DOVDD</text>
<text x="239.6" y="54.7">D7</text>
<text x="239.6" y="56.5">MCLK</text>
<text x="239.6" y="58.4">D6</text>
<text x="42.1" y="63.8">EN</text>
<text x="42.1" y="65.7">GND</text>
<text x="42.1" y="62">Vin</text>
<text x="46.7" y="62">SW</text>
<text x="47.3" y="65.7">FB</text>
<text x="133.5" y="62">SHDN</text>
<text x="140.7" y="62.2" transform="rotate(-90 140.7 62.2)">GND</text>
<text x="143.1" y="62">SET</text>
<text x="239.6" y="60.2">DGND</text>
<text x="239.6" y="62">D5</text>
<text x="239.6" y="63.8">PCLK</text>
<text x="239.6" y="65.7">D4</text>
<text x="239.6" y="67.5">D0</text>
<text x="239.6" y="69.3">D3</text>
<text x="239.6" y="71.2">D1</text>
<text x="239.6" y="73">D2</text>
<text x="239.6" y="74.8">LSB1</text>
<text x="239.6" y="76.6">LSB0</text>
<text x="245.8" y="74.8">Shd</text>
<text x="133.5" y="124.2">SW_VDD</text>
<text x="133.5" y="131.5">DAT3/CD</text>
<text x="133.5" y="129.7">DAT2</text>
<text x="142.5" y="129.4" transform="rotate(-90 142.5 129.4)">SW_VSS</text>
<text x="146.2" y="126.8" transform="rotate(-90 146.2 126.8)">ANT1</text>
<text x="133.5" y="137">CLK</text>
<text x="133.5" y="135.2">VDD</text>
<text x="133.5" y="133.3">CMD</text>
<text x="133.5" y="142.5">DAT1</text>
<text x="133.5" y="140.6">DAT0</text>
<text x="133.5" y="138.8">VSS</text>
<text x="137" y="150" transform="rotate(-90 137 150)">C4</text>
<text x="138.8" y="150" transform="rotate(-90 138.8 150)">C3</text>
<text x="140.7" y="150" transform="rotate(-90 140.7 150)">C2</text>
<text x="142.5" y="150" transform="rotate(-90 142.5 150)">C1</text>
<text x="146.2" y="150" transform="rotate(-90 146.2 150)">ANT2</text>
</g>
<g font-size="1.6" fill="#f00">
<text x="215.2" y="35.3">VSS</text>
<text x="158.6" y="40.8">VDD33</text>
<text x="197" y="40.8">I2C_CK</text>
<text x="197" y="37.1">I2C_DA</text>
<text x="215.3" y="39">VDD33</text>
<text x="197" y="44.4">S_VSYNC</text>
<text x="197" y="46.3">S_DWN</text>
<text x="197" y="42.6">S_RST</text>
<text x="158.6" y="48.1">VDD25</text>
<text x="197" y="48.1">S_HSYNC</text>
<text x="197" y="53.6">S_D7</text>
<text x="215.3" y="51.8">S_VDD</text>
<text x="215.3" y="49.9">VDD18</text>
<text x="197" y="57.2">S_D6</text>
<text x="197" y="55.4">S_CLK</text>
<text x="215.2" y="59.1">VSS</text>
<text x="197" y="64.6">S_D4</text>
<text x="197" y="60.9">S_D5</text>
<text x="197" y="62.7">S_PCLK</text>
<text x="197" y="71.9">S_D2</text>
<text x="197" y="68.2">S_D3</text>
<text x="197" y="66.4">S_D0</text>
<text x="197" y="70">S_D1</text>
<text x="96.4" y="123.1">SD_CD</text>
<text x="96.4" y="128.6">SD_D2</text>
<text x="96.4" y="130.4">SD_D3</text>
<text x="96.4" y="135.9">SD_CLK</text>
<text x="96.4" y="132.2">SD_CMD</text>
<text x="96.4" y="139.5">SD_D0</text>
<text x="96.4" y="141.4">SD_D1</text>
</g>
<g font-size=".7">
<text x="28.5" y=".7">5</text>
<text x="83.8" y=".7">4</text>
<text x="139" y=".7">3</text>
<text x="194.2" y=".7">2</text>
<text x="249.4" y=".7">1</text>
<text x=".2" y="23.4">D</text>
<text x="277.3" y="23.4">D</text>
<text x=".2" y="67.3">C</text>
<text x="277.3" y="67.3">C</text>
<text x=".2" y="111.2">B</text>
<text x="277.3" y="111.2">B</text>
<text x=".2" y="155.1">A</text>
<text x="277.3" y="155.1">A</text>
<text x="28.5" y="177.2">5</text>
<text x="83.8" y="177.2">4</text>
<text x="139" y="177.2">3</text>
<text x="194.2" y="177.2">2</text>
<text x="249.4" y="177.2">1</text>
</g>
</svg>
